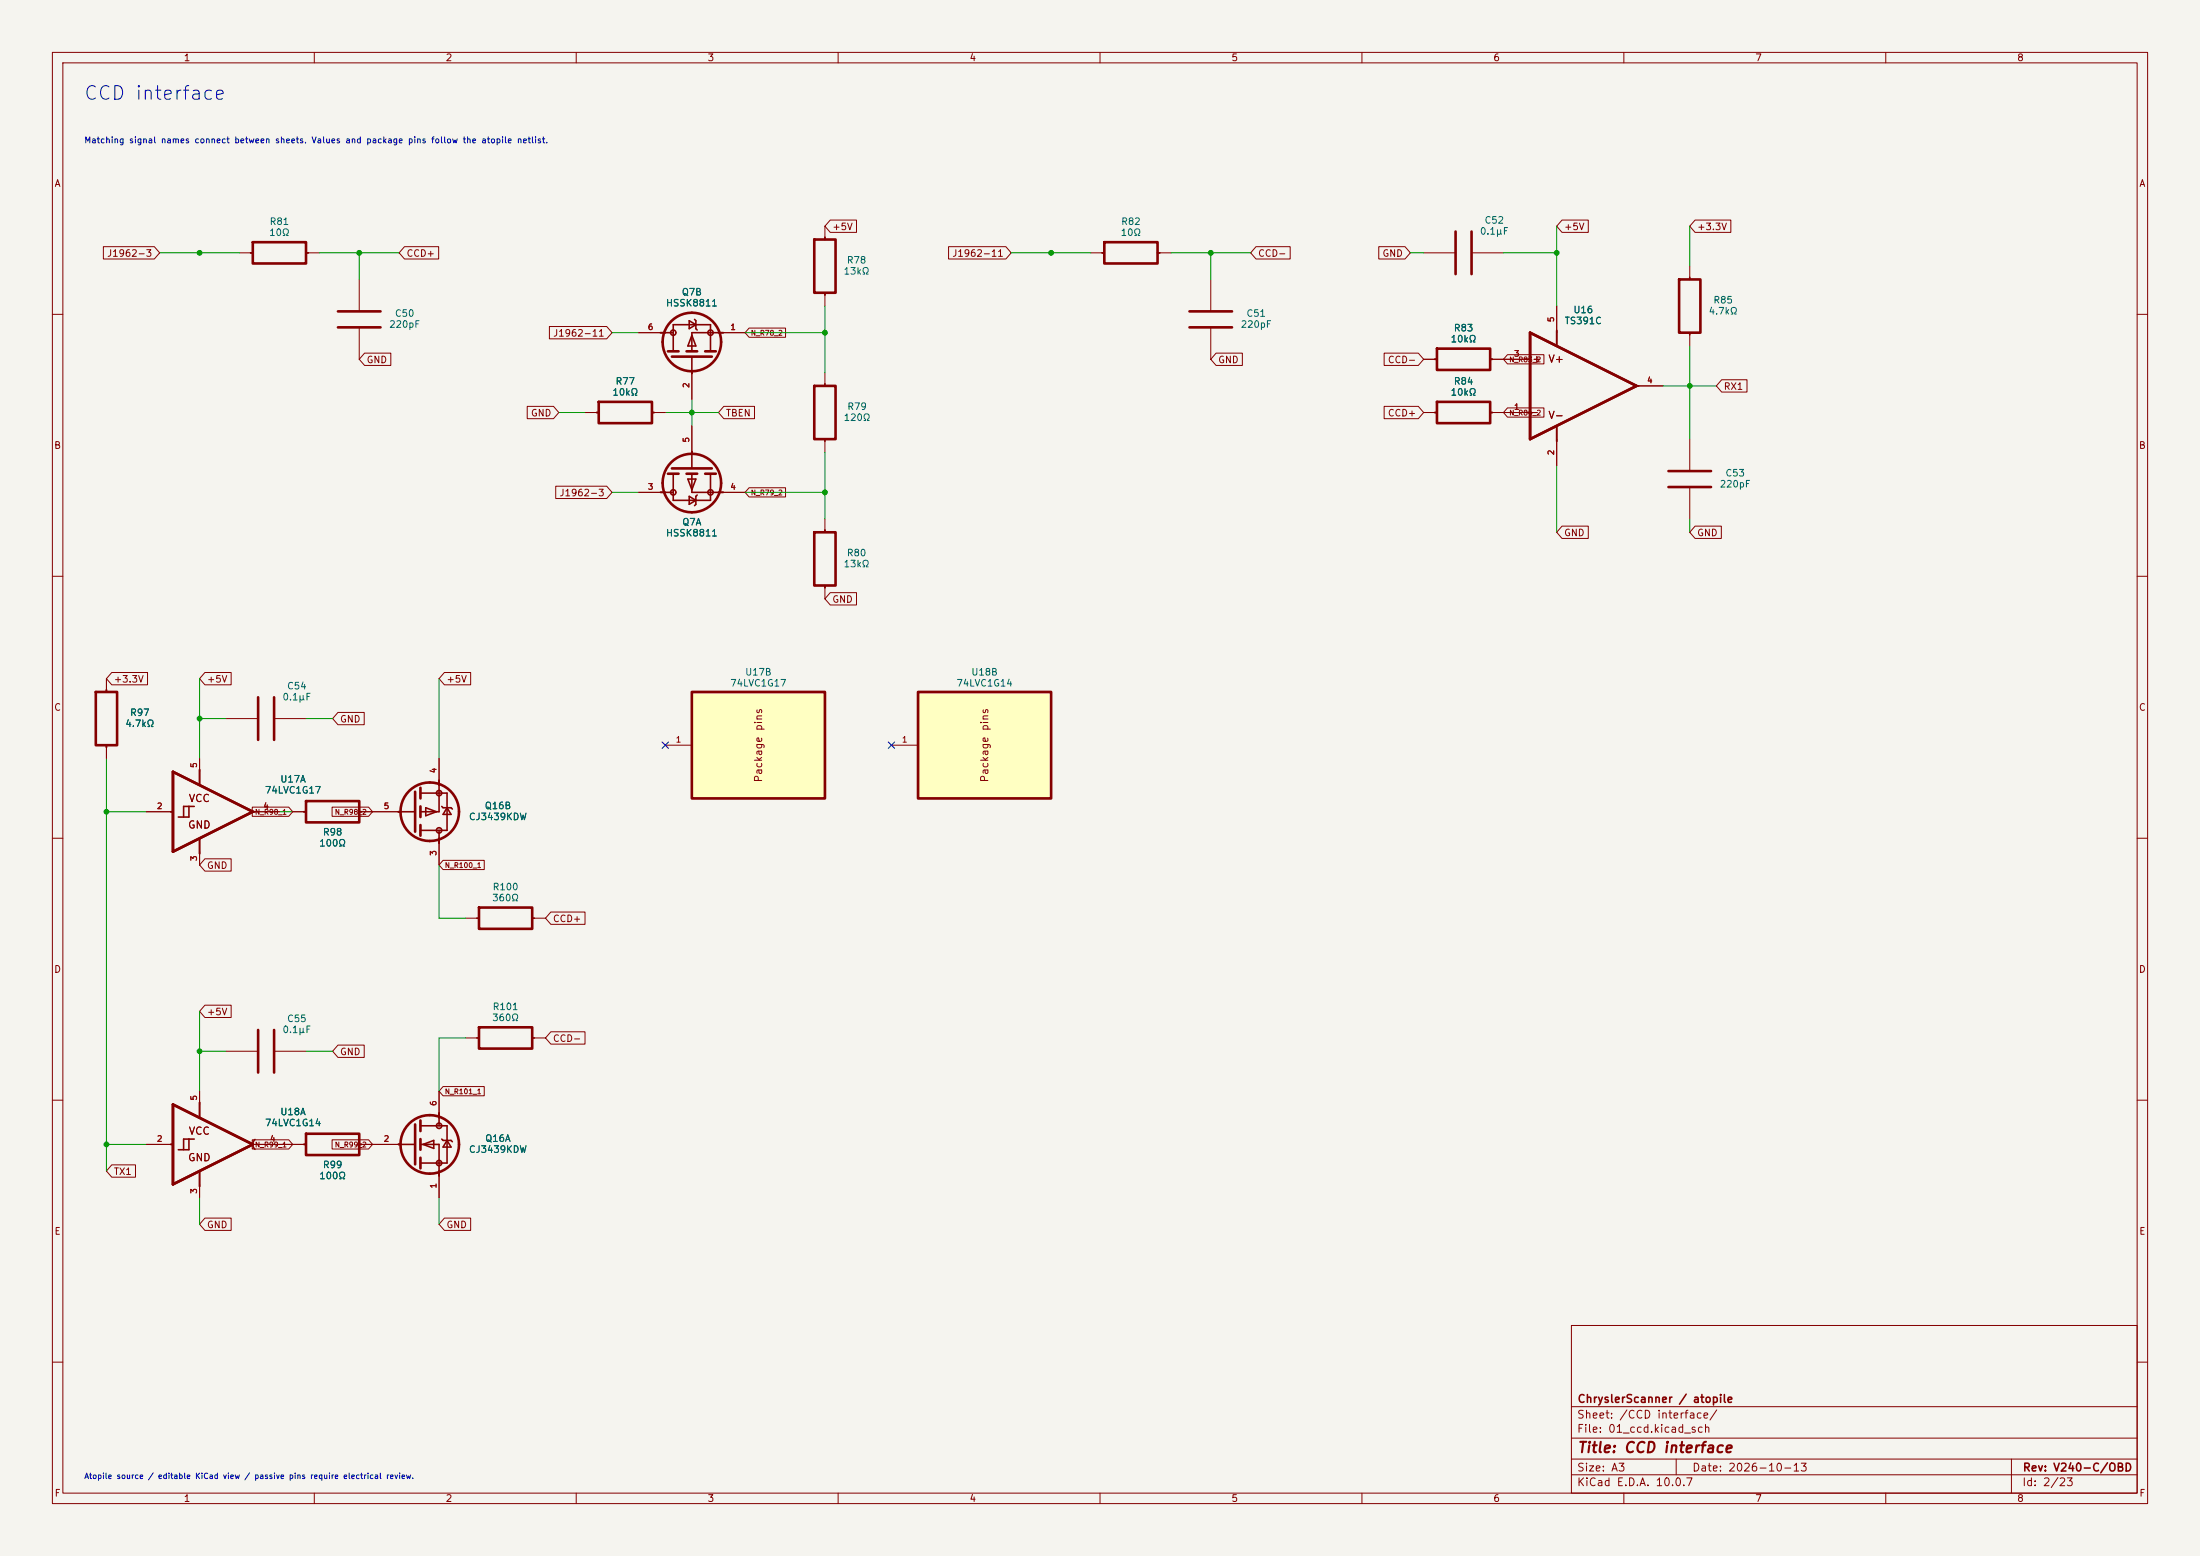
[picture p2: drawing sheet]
<svg xmlns="http://www.w3.org/2000/svg" width="420mm" height="297mm" viewBox="0 0 420 297" stroke-linecap="round" stroke-linejoin="round" font-family="sans-serif">
<path d="M0 0h420v297h-420z" fill="#f5f4ef" stroke="#f5f4ef" stroke-width=".19"/>
<g fill="none" stroke="#840000" stroke-width=".19">
<path d="M10 10h400v277h-400zM12 12h396v273h-396zM60 10v2M110 10v2M160 10v2M210 10v2M260 10v2M310 10v2M360 10v2M68.6 53.3v6.1M157.5 43.2v2.5M157.5 55.9v2.5"/>
<path d="M208.3 48.3h2.5M221 48.3h2.5M231.1 53.3v6.1M271.8 48.3h6.1M280.9 48.3h6.1M297.2 58.4v5.1M322.6 50.8v2.5M10 60h2M68.6 62.5v6.1M157.5 71.1v2.6M231.1 62.5v6.1M271.8 78.7h2.5"/>
<path d="M271.8 68.6h2.5M284.5 78.7h7.6M284.5 68.6h7.6M312.4 73.7h5.1M322.6 63.5v2.5M408 60h2M157.5 83.8v2.6M297.2 83.8v5.1M322.6 83.8v6.1M322.6 93v6.1M10 110h2M408 110h2"/>
<path d="M10 160h2M27.9 154.9h5.1M38.1 144.8v2.5M48.3 154.9h5M55.9 154.9h2.5M68.6 154.9h7.9M83.8 144.8v4.6M408 160h2M38.1 162.6v2.5M83.8 160.5v4.6M88.9 175.3h2.5M101.6 175.3h2.5"/>
<path d="M88.9 198.1h2.5M101.6 198.1h2.5M10 210h2M27.9 218.4h5.1M38.1 208.3v2.5M43.2 200.7h6.1M48.3 218.4h10.1M52.3 200.7h6.1M68.6 218.4h7.9M83.8 208.3v4.6M408 210h2M38.1 226.1v2.5"/>
<path d="M83.8 224v4.6M300 253h108v32h-108zM10 260h2M300 278.5h108M300 274.5h108M300 268.5h108M320 278.5v3M384 278.5v6.5M408 260h2M60 285v2M110 285v2M160 285v2"/>
<path d="M210 285v2M260 285v2M300 281.5h108M310 285v2M360 285v2"/>
</g>
<g fill="none" stroke="#840000" stroke-width=".5">
<path d="M64.5 59.4h8.1M155.4 45.7h4.1v10.2h-4.1zM210.8 46.2h10.2v4.1h-10.2zM227.1 59.4h8.1M277.9 44.2v8.1M280.9 44.2v8.1M320.5 53.3h4.1v10.2h-4.1zM64.5 62.5h8.1M155.4 73.7h4.1v10.1h-4.1zM227.1 62.5h8.1M274.3 76.7h10.2v4.1h-10.2zM274.3 66.5h10.2v4.1h-10.2z"/>
<path d="M292.1 63.5l20.3 10.2-20.3 10.1zM318.5 89.9h8.1M318.5 93h8.1M33 147.3l15.3 7.6-15.3 7.7zM58.4 152.9h10.2v4.1h-10.2zM79.2 151.1v7.7M80.3 150.4v2M80.3 153.9v2.1M80.3 157.5v2M91.4 173.2h10.2v4.1h-10.2zM49.3 196.6v8.1M52.3 196.6v8.1"/>
<path d="M91.4 196.1h10.2v4.1h-10.2zM33 210.8l15.3 7.6-15.3 7.7zM58.4 216.4h10.2v4.1h-10.2zM79.2 214.6v7.6M80.3 213.9v2M80.3 217.4v2.1M80.3 221v2"/>
<circle cx="82" cy="154.9" r="5.6"/>
<circle cx="82" cy="218.4" r="5.6"/>
</g>
<g fill="none" stroke="#840000" stroke-width=".3">
<path d="M157.5 45.3v.4M157.5 55.9v.4M210.4 48.3h.4M221 48.3h.4M322.6 52.9v.4M157.5 73.2v.5M273.9 78.7h.4M273.9 68.6h.4M284.5 78.7h.4M284.5 68.6h.4M291.7 78.7h.4M291.7 68.6h.4"/>
<path d="M297.2 63.1v2.9M312.4 73.7h.4M322.6 63.5v.4M157.5 83.8v.4M297.2 81.3v2.9M32.6 154.9h.4M36.1 153.9v2.1h-2.1M37.1 153.9h-2v2.1M38.1 146.9v3M48.3 154.9h.4M58 154.9h.4M68.6 154.9h.4"/>
<path d="M76 154.9h3.2M80.3 151.4h5v7.1h-5M81.3 154.2l2 .7-2 .8zM83.8 148.9v6h-3.5M83.8 158.5v2.5M84.3 153.9l.3 .3h1.5l.3 .2M85.3 154.2l.8 1.2h-1.5zM38.1 160v3M91 175.3h.4M101.6 175.3h.4M91 198.1h.4M101.6 198.1h.4"/>
<path d="M32.6 218.4h.4M36.1 217.4v2.1h-2.1M37.1 217.4h-2v2.1M38.1 210.4v3M48.7 217.5a1.26 1.26 0 0 0 0 1.9M58 218.4h.4M68.6 218.4h.4M76 218.4h3.2M80.3 218.4h3.5v6.1M80.3 214.9h5v7.1h-5M80.8 218.4l2-.7v1.5zM83.8 212.4v2.5"/>
<path d="M84.3 217.4l.3 .3h1.5l.3 .2M85.3 217.7l.8 1.2h-1.5zM38.1 223.5v3"/>
<circle cx="83.8" cy="151.4" r=".51"/>
<circle cx="83.8" cy="158.5" r=".51"/>
<circle cx="83.8" cy="214.9" r=".51"/>
<circle cx="83.8" cy="222" r=".51"/>
</g>
<path d="M175.3 132.1h25.4v20.3h-25.4z" fill="#ffffc2"/>
<path d="M175.3 132.1h25.4v20.3h-25.4z" fill="none" stroke="#840000" stroke-width=".51"/>
<path d="M157.5 99.1v2.5M157.5 111.8v2.5M170.2 142.2h5.1" fill="none" stroke="#840000" stroke-width=".19"/>
<path d="M155.4 101.6h4.1v10.2h-4.1z" fill="none" stroke="#840000" stroke-width=".5"/>
<path d="M157.5 101.2v.4M157.5 111.8v.4" fill="none" stroke="#840000" stroke-width=".3"/>
<path d="M132.1 132.1h25.4v20.3h-25.4z" fill="#ffffc2"/>
<path d="M132.1 132.1h25.4v20.3h-25.4z" fill="none" stroke="#840000" stroke-width=".51"/>
<g fill="none" stroke="#840000" stroke-width=".19">
<path d="M19.7 47.1h9.8l1 1.2-1 1.1h-9.8zM45.7 48.3h2.6M58.4 48.3h2.6M77.2 47.1h6.5v2.3h-6.5l-1-1.1zM158.5 42h5v2.4h-5l-1-1.2zM181.1 47.1h10.9l1 1.2-1 1.1h-10.9zM239.8 47.1h6.5v2.3h-6.5l-1-1.1zM263.2 47.1h5l1 1.2-1 1.1h-5zM297.2 58.4v5.1M298.2 42h5v2.4h-5l-1-1.2zM323.6 42h6.8v2.4h-6.8l-1-1.2zM69.6 67.4h5v2.4h-5l-1-1.2z"/>
<path d="M100.6 77.6h5.1l1 1.1-1 1.2h-5.1zM104.9 62.3h10.9l1 1.2-1 1.2h-10.9zM111.8 78.7h2.5M121.9 63.5h4.6M124.5 78.7h2.5M132.1 70.9v5.3M137.7 63.5h4.5M138.2 77.6h5.8v2.3h-5.8l-1-1.2zM143 62.6h7v1.8h-7l-.8-.9zM232.2 67.4h5v2.4h-5l-1.1-1.2zM264.2 77.6h6.6l1 1.1-1 1.2h-6.6zM264.2 67.4h6.6l1 1.2-1 1.2h-6.6z"/>
<path d="M271.8 78.7h2.5M271.8 68.6h2.5M284.5 78.7h7.6M284.5 68.6h7.6M287.8 67.7h6.9v1.8h-6.9l-.8-.9zM287.8 77.9h6.9v1.7h-6.9l-.8-.9zM312.4 73.7h5.1M328.7 72.5h4.8v2.3h-4.8l-1-1.1zM106.1 92.8h9.7l1 1.2-1 1.2h-9.7zM121.9 94h4.6M132.1 81.3v5.3M137.7 94h4.5"/>
<path d="M143 93.1h7v1.8h-7l-.8-.9zM297.2 83.8v5.1M158.5 113.1h5v2.4h-5l-1-1.2zM298.2 100.4h5v2.4h-5l-1-1.2zM323.6 100.4h5v2.4h-5l-1-1.2zM20.3 129.5v2.6M21.3 128.4h6.9v2.3h-6.9l-1-1.2zM39.1 128.4h5v2.3h-5l-1-1.2zM43.2 137.2h6.1M52.3 137.2h6.1M64.5 136h5v2.3h-5l-1-1.1zM84.8 128.4h5v2.3h-5l-1-1.2z"/>
<path d="M20.3 142.2v2.6M27.9 154.9h5.1M38.1 144.8v2.5M48.2 154.1h6.9l.8 .8-.8 .9h-6.9zM48.3 154.9h5M55.9 154.9h2.5M63.4 154.1h7l.7 .8-.7 .9h-7zM68.6 154.9h7.9M83.8 144.8v4.6M127 142.2h5.1M38.1 162.6v2.5M39.1 163.9h5v2.4h-5l-1-1.2z"/>
<path d="M83.8 160.5v4.6M84.6 164.2h7.8v1.8h-7.8l-.8-.9zM105.2 174.1h6.5v2.3h-6.5l-1.1-1.1zM39.1 191.9h5v2.3h-5l-1-1.2zM64.5 199.5h5v2.3h-5l-1-1.1zM105.2 196.9h6.5v2.4h-6.5l-1.1-1.2zM27.9 218.4h5.1M38.1 208.3v2.5M48.2 217.6h6.9l.8 .8-.8 .9h-6.9zM48.3 218.4h10.1M63.4 217.6h7l.7 .8-.7 .9h-7zM68.6 218.4h7.9"/>
<path d="M83.8 208.3v4.6M84.6 207.4h7.8v1.8h-7.8l-.8-.9zM21.3 222.3h4.6v2.4h-4.6l-1-1.2zM38.1 226.1v2.5M39.1 232.5h5v2.4h-5l-1-1.2zM83.8 224v4.6M84.8 232.5h5v2.4h-5l-1-1.2z"/>
</g>
<g fill="none" stroke="#840000" stroke-width=".5">
<path d="M48.3 46.2h10.1v4.1h-10.1zM114.3 76.7h10.2v4.1h-10.2zM127.5 67.1h2M128.3 68.1h7.6M131.1 67.1h2M134.6 67.1h2.1M127.5 90.4h2M128.3 89.4h7.6M131.1 90.4h2M134.6 90.4h2.1M18.3 132.1h4.1v10.1h-4.1zM49.3 133.1v8.1"/>
<path d="M52.3 133.1v8.1"/>
<circle cx="132.1" cy="65.3" r="5.6"/>
<circle cx="132.1" cy="92.2" r="5.6"/>
</g>
<g fill="none" stroke="#840000" stroke-width=".3">
<path d="M47.8 48.3h.5M58.4 48.3h.4M113.9 78.7h.4M124.5 78.7h.4M126.1 63.5h2.4M128.5 67.1v-5.1h7.1v5.1M131.6 61.2l1.2 .8-1.2 .7zM132.1 64l.7 2h-1.5zM132.1 68.1v3.2M132.6 61l.2 .2v1.5l.3 .3M138.1 63.5h-6v3.6M126.1 94h2.4"/>
<path d="M128.5 90.4v5.1h7.1v-5.1M131.3 91.4h1.5l-.7 2.1zM131.6 94.7l1.2 .8-1.2 .8zM132.1 86.2v3.2M132.1 90.4v3.6h6M133.1 94.5l-.3 .2v1.6l-.2 .2M20.3 131.7v.4M20.3 142.2v.5"/>
<circle cx="128.5" cy="63.5" r=".51"/>
<circle cx="135.6" cy="63.5" r=".51"/>
<circle cx="128.5" cy="94" r=".51"/>
<circle cx="135.6" cy="94" r=".51"/>
</g>
<g fill="none" stroke="#009600" stroke-width=".19">
<path d="M30.5 48.3h15.2M61 48.3h15.2M68.6 48.3v5M157.5 58.4v12.7M193 48.3h15.3M223.5 48.3h15.3M231.1 48.3v5M269.2 48.3h2.6M287 48.3h10.2M297.2 43.2v15.2M322.6 43.2v7.6M106.7 78.7h5.1"/>
<path d="M116.8 63.5h5.1M127 78.7h10.2M132.1 76.2v5.1M142.2 63.5h15.3M317.5 73.7h10.2M322.6 66v17.8M116.8 94h5.1M142.2 94h15.3M157.5 86.4v12.7M297.2 88.9v12.7M322.6 99.1v2.5M38.1 129.5v15.3"/>
<path d="M38.1 137.2h5.1M58.4 137.2h5.1M83.8 129.5v15.3M20.3 154.9h7.6M20.3 144.8v78.7M53.3 154.9h2.6M83.8 165.1v10.2h5.1M38.1 193v15.3M88.9 198.1h-5.1v10.2M20.3 218.4h7.6M38.1 200.7h5.1M58.4 200.7h5.1"/>
<path d="M38.1 228.6v5.1M83.8 228.6v5.1"/>
</g>
<path d="M126.4 141.6l1.2 1.2M127.6 141.6l-1.2 1.2M169.6 141.6l1.2 1.2M170.8 141.6l-1.2 1.2" fill="none" stroke="#000084" stroke-width=".19"/>
<g fill="#009600" stroke="#009600" stroke-width=".19">
<circle cx="157.5" cy="63.5" r=".46"/>
<circle cx="200.7" cy="48.3" r=".46"/>
<circle cx="157.5" cy="94" r=".46"/>
<circle cx="231.1" cy="48.3" r=".46"/>
<circle cx="132.1" cy="78.7" r=".46"/>
<circle cx="68.6" cy="48.3" r=".46"/>
<circle cx="38.1" cy="48.3" r=".46"/>
<circle cx="38.1" cy="137.2" r=".46"/>
<circle cx="38.1" cy="200.7" r=".46"/>
<circle cx="20.3" cy="218.4" r=".46"/>
<circle cx="20.3" cy="154.9" r=".46"/>
<circle cx="322.6" cy="73.7" r=".46"/>
<circle cx="297.2" cy="48.3" r=".46"/>
</g>
<text font-size="2.6" fill="#0000c2" x="15.8" y="19.7">CCD interface</text>
<text font-size="2" fill="#840000" x="301" y="277.8">Title: CCD interface</text>
<g font-size="1.5" fill="#840000">
<text x="301" y="268.1">ChryslerScanner / atopile</text>
<text x="300.9" y="273.8">File: 01_ccd.kicad_sch</text>
<text x="300.9" y="271.1">Sheet: /CCD interface/</text>
<text x="300.9" y="281.2">Size: A3</text>
<text x="322.9" y="281.2">Date: 2026-10-13</text>
<text x="386" y="281.2">Rev: V240-C/OBD</text>
<text x="300.9" y="284">KiCad E.D.A. 10.0.7</text>
<text x="385.9" y="284">Id: 2/23</text>
</g>
<g font-size="1.4" fill="#840000">
<text x="292.4" y="69.5">+</text>
<text x="295.5" y="69.6">V+</text>
<text x="291.9" y="79.7">-</text>
<text x="295.5" y="80.3">V-</text>
<text x="145.8" y="149.4" transform="rotate(-90 145.8 149.4)">Package pins</text>
<text x="189" y="149.4" transform="rotate(-90 189 149.4)">Package pins</text>
<text x="35.9" y="153.4">VCC</text>
<text x="35.8" y="158.5">GND</text>
<text x="35.8" y="222">GND</text>
<text x="35.9" y="216.9">VCC</text>
</g>
<g font-size="1.3" fill="#840000">
<text x="35" y="12">1</text>
<text x="85" y="12">2</text>
<text x="135" y="12">3</text>
<text x="185" y="12">4</text>
<text x="235" y="12">5</text>
<text x="285" y="12">6</text>
<text x="335" y="12">7</text>
<text x="385" y="12">8</text>
<text x="10.3" y="36">A</text>
<text x="408.3" y="36">A</text>
<text x="158.8" y="44.2">+5V</text>
<text x="298.5" y="44.2">+5V</text>
<text x="323.9" y="44.2">+3.3V</text>
<text x="20.3" y="49.3">J1962-3</text>
<text x="77.5" y="49.3">CCD+</text>
<text x="181.7" y="49.3">J1962-11</text>
<text x="240.1" y="49.3">CCD-</text>
<text x="263.8" y="49.3">GND</text>
<text x="105.5" y="64.6">J1962-11</text>
<text x="69.9" y="69.6">GND</text>
<text x="232.4" y="69.6">GND</text>
<text x="264.8" y="69.6">CCD-</text>
<text x="329" y="74.7">RX1</text>
<text x="101.2" y="79.8">GND</text>
<text x="138.5" y="79.8">TBEN</text>
<text x="264.8" y="79.8">CCD+</text>
<text x="10.2" y="86">B</text>
<text x="408.2" y="86">B</text>
<text x="106.7" y="95">J1962-3</text>
<text x="298.5" y="102.7">GND</text>
<text x="323.9" y="102.7">GND</text>
<text x="158.8" y="115.4">GND</text>
<text x="21.6" y="130.6">+3.3V</text>
<text x="39.4" y="130.6">+5V</text>
<text x="85.1" y="130.6">+5V</text>
<text x="10.2" y="136">C</text>
<text x="408.2" y="136">C</text>
<text x="64.8" y="138.2">GND</text>
<text x="39.4" y="166.2">GND</text>
<text x="105.4" y="176.3">CCD+</text>
<text x="10.2" y="186">D</text>
<text x="408.2" y="186">D</text>
<text x="39.4" y="194.1">+5V</text>
<text x="64.8" y="201.7">GND</text>
<text x="105.4" y="199.2">CCD-</text>
<text x="21.6" y="224.6">TX1</text>
<text x="10.3" y="236">E</text>
<text x="39.4" y="234.7">GND</text>
<text x="85.1" y="234.7">GND</text>
<text x="408.3" y="236">E</text>
<text x="10.3" y="286">F</text>
<text x="35" y="287">1</text>
<text x="85" y="287">2</text>
<text x="135" y="287">3</text>
<text x="185" y="287">4</text>
<text x="235" y="287">5</text>
<text x="285" y="287">6</text>
<text x="335" y="287">7</text>
<text x="385" y="287">8</text>
<text x="408.3" y="286">F</text>
</g>
<g font-size="1.3" fill="#006464">
<text x="51.3" y="45.3">10Ω</text>
<text x="51.4" y="43.2">R81</text>
<text x="213.8" y="45.3">10Ω</text>
<text x="213.9" y="43.2">R82</text>
<text x="282.4" y="45.1">0.1μF</text>
<text x="283.3" y="43">C52</text>
<text x="160.9" y="52.7">13kΩ</text>
<text x="161.6" y="50.6">R78</text>
<text x="127" y="58.8">HSSK8811</text>
<text x="130" y="56.7">Q7B</text>
<text x="327" y="58.2">R85</text>
<text x="74.2" y="62.9">220pF</text>
<text x="75.3" y="60.8">C50</text>
<text x="236.8" y="62.9">220pF</text>
<text x="237.8" y="60.8">C51</text>
<text x="276.8" y="65.7">10kΩ</text>
<text x="277.4" y="63.6">R83</text>
<text x="298.6" y="62.2">TS391C</text>
<text x="300.3" y="60.1">U16</text>
<text x="326.1" y="60.3">4.7kΩ</text>
<text x="116.8" y="75.8">10kΩ</text>
<text x="117.4" y="73.7">R77</text>
<text x="276.8" y="75.8">10kΩ</text>
<text x="277.4" y="73.7">R84</text>
<text x="161" y="80.7">120Ω</text>
<text x="161.7" y="78.6">R79</text>
<text x="328.2" y="93.4">220pF</text>
<text x="329.3" y="91.3">C53</text>
<text x="130.1" y="100.6">Q7A</text>
<text x="127" y="102.7">HSSK8811</text>
<text x="161.6" y="106.5">R80</text>
<text x="160.9" y="108.6">13kΩ</text>
<text x="54.7" y="131.9">C54</text>
<text x="139.3" y="131.3">74LVC1G17</text>
<text x="142.1" y="129.2">U17B</text>
<text x="182.5" y="131.3">74LVC1G14</text>
<text x="185.3" y="129.2">U18B</text>
<text x="24.7" y="137">R97</text>
<text x="53.8" y="134">0.1μF</text>
<text x="23.8" y="139.1">4.7kΩ</text>
<text x="53.4" y="149.7">U17A</text>
<text x="50.5" y="151.8">74LVC1G17</text>
<text x="92.4" y="154.8">Q16B</text>
<text x="60.8" y="161.9">100Ω</text>
<text x="61.5" y="159.8">R98</text>
<text x="89.4" y="156.9">CJ3439KDW</text>
<text x="93.9" y="172.3">360Ω</text>
<text x="93.9" y="170.2">R100</text>
<text x="53.8" y="197.5">0.1μF</text>
<text x="54.7" y="195.4">C55</text>
<text x="93.9" y="195.2">360Ω</text>
<text x="93.9" y="193.1">R101</text>
<text x="50.5" y="215.3">74LVC1G14</text>
<text x="53.4" y="213.2">U18A</text>
<text x="89.4" y="220.4">CJ3439KDW</text>
<text x="92.5" y="218.3">Q16A</text>
<text x="60.8" y="225.4">100Ω</text>
<text x="61.5" y="223.3">R99</text>
</g>
<text font-size="1.2" fill="#0000c2" x="16" y="27.6">Matching signal names connect between sheets. Values and package pins follow the atopile netlist.</text>
<g font-size="1.1" fill="#a90000">
<text x="123.6" y="63.3">6</text>
<text x="139.3" y="63.3">1</text>
<text x="296.9" y="61.6" transform="rotate(-90 296.9 61.6)">5</text>
<text x="288.9" y="68.3">3</text>
<text x="131.8" y="74.2" transform="rotate(-90 131.8 74.2)">2</text>
<text x="314.3" y="73.4">4</text>
<text x="288.9" y="78.5">1</text>
<text x="131.8" y="84.6" transform="rotate(-90 131.8 84.6)">5</text>
<text x="296.9" y="87" transform="rotate(-90 296.9 87)">2</text>
<text x="123.6" y="93.7">3</text>
<text x="139.3" y="93.7">4</text>
<text x="128.9" y="142">1</text>
<text x="172.1" y="142">1</text>
<text x="37.9" y="146.7" transform="rotate(-90 37.9 146.7)">5</text>
<text x="83.6" y="147.7" transform="rotate(-90 83.6 147.7)">4</text>
<text x="29.8" y="154.7">2</text>
<text x="50.2" y="154.7">4</text>
<text x="73.2" y="154.7">5</text>
<text x="37.9" y="164.5" transform="rotate(-90 37.9 164.5)">3</text>
<text x="83.6" y="163.4" transform="rotate(-90 83.6 163.4)">3</text>
<text x="37.9" y="210.2" transform="rotate(-90 37.9 210.2)">5</text>
<text x="83.6" y="211.2" transform="rotate(-90 83.6 211.2)">6</text>
<text x="29.8" y="218.2">2</text>
<text x="51.4" y="218.2">4</text>
<text x="73.2" y="218.2">2</text>
<text x="37.9" y="228" transform="rotate(-90 37.9 228)">3</text>
<text x="83.6" y="226.9" transform="rotate(-90 83.6 226.9)">1</text>
</g>
<text font-size="1.1" fill="#0000c2" x="16" y="282.5">Atopile source / editable KiCad view / passive pins require electrical review.</text>
<g font-size="1" fill="#840000">
<text x="143.2" y="64.3">N_R78_2</text>
<text x="288" y="69.4">N_R83_2</text>
<text x="288" y="79.5">N_R84_2</text>
<text x="143.2" y="94.8">N_R79_2</text>
<text x="48.6" y="155.7">N_R98_1</text>
<text x="63.8" y="155.7">N_R98_2</text>
<text x="84.8" y="165.9">N_R100_1</text>
<text x="84.8" y="209.1">N_R101_1</text>
<text x="48.6" y="219.2">N_R99_1</text>
<text x="63.8" y="219.2">N_R99_2</text>
</g>
</svg>
